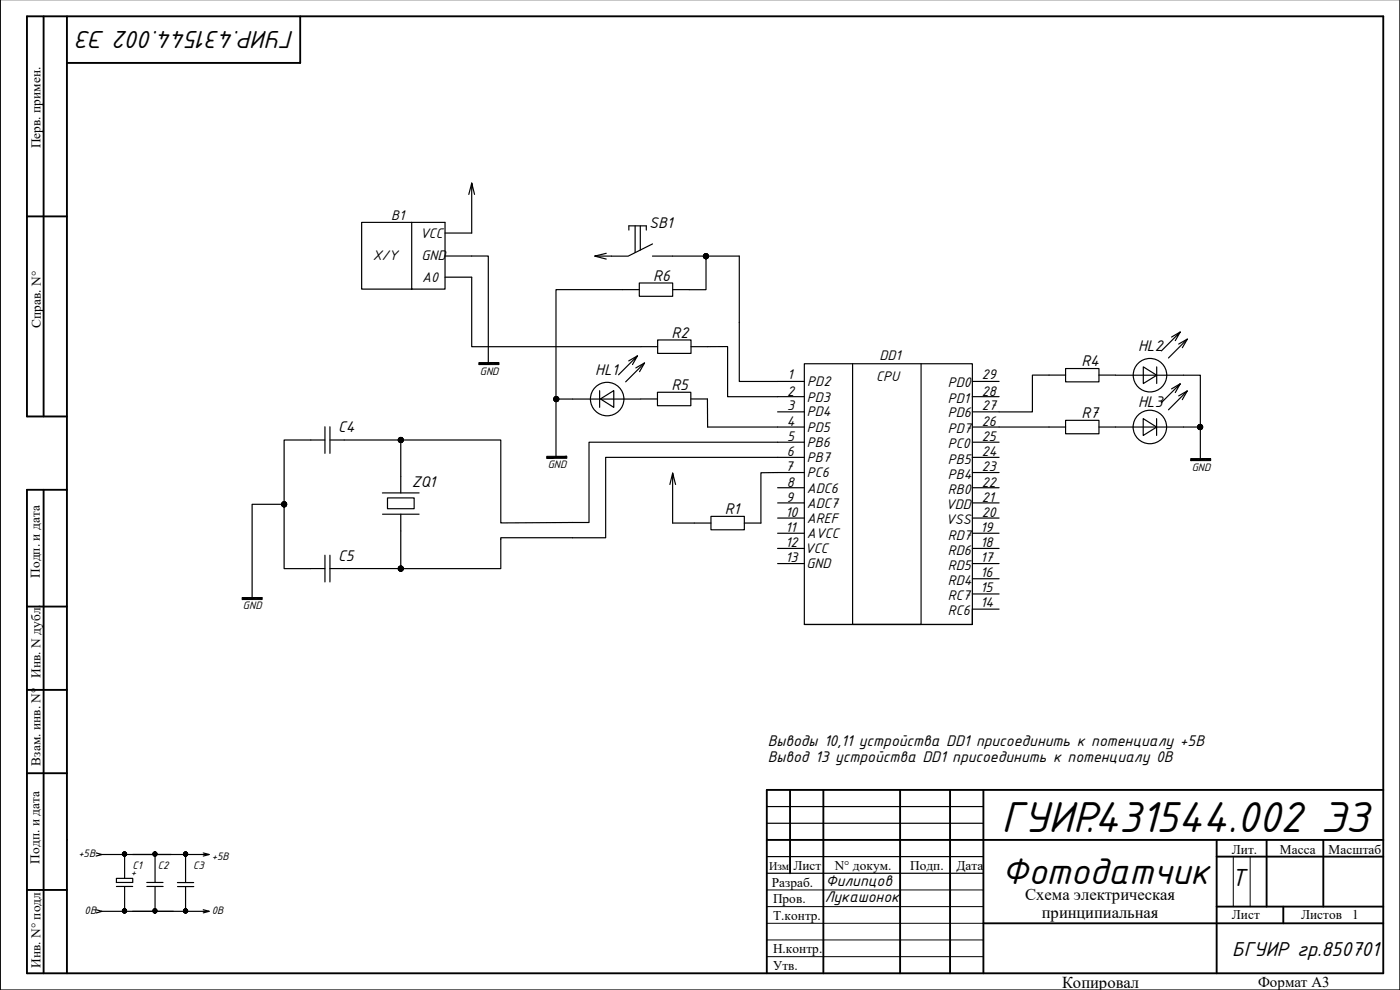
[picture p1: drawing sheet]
<svg xmlns="http://www.w3.org/2000/svg" width="297mm" height="210mm" viewBox="0 0 297 210" stroke-linecap="round" stroke-linejoin="round" font-family="sans-serif">
<g fill="none" stroke="#000" stroke-width=".25">
<path d="M.1 0v209.9h296.9v-209.9M100.1 38.8l-.6 2.4M87.3 47.2h7.1v14.1h-7.1v-14.1h-10.6v14.1h10.6M94.4 54.3h9.2v22.6M94.4 58.8h5.7v14.7h39.4M100.7 41.2l-.6-2.4v10.6h-5.7M128.6 53.7l-2.4 .6 2.4 .6M133.4 48.8v-.9h3.7v.9M134.8 47.9v5.6M135.9 47.9v5.1M138.4 54.3h18.4v26.6h8.2M138.4 51.7l-5.1 2.6h-7.1"/>
<path d="M149.8 54.3v7.1h-7.1M134.2 77.3l1.1-1.8-4.1 4M134.9 78l1.9-1-1.1 1.8M135.3 75.5l-1.9 1M135.6 60h7.1v2.8h-7.1zM135.6 61.4h-17.6v35.4M136.8 77l-4.1 4M139.5 72.1h7.1v2.8h-7.1zM146.6 73.5h7.8v10.6h10.6M170.6 77.1h35.7v55.3h-35.7zM180.9 77.1v55.3h14.5v-55.3M226.1 78.1h7.1v2.9h-7.1z"/>
<path d="M226.1 79.5h-7.1v7.8h-12.7M233.2 79.5h3.5M236.7 79.6h18v17.6M242.6 77.8l2.8 1.8-2.8 1.7zM245.4 77.8v3.5M249.4 72.2l1-1.8-4 4M250.1 72.9l1.8-1-1 1.8M250.4 70.4l-1.8 1.1M251.9 71.9l-4 4M68.9 93.3h-8.6v27.3h8.6M68.9 90.5v5.6M70 93.3h15"/>
<path d="M70 90.5v5.6M85 93.3h21.2v17.6l18.8-.1v-17h40M85 93.3v11.2M127.2 82.8v3.6M127.4 84.6l2.8-1.8v3.6zM139.5 83.2h7.1v2.8h-7.1zM139.5 84.6h-21.5M146.6 84.6h3.5v5.9h20.5M165 97h5.6M165 93.8h5.6M165 87.3h5.6M165 84.1h5.6"/>
<path d="M165 80.9h5.6M165 97h-36.5v17h-7.1M206.3 90.5h19.8M206.3 97h5.7M206.3 93.8h5.7M206.3 84.1h5.7M206.3 80.9h5.7M226.1 89.1h7.1v2.9h-7.1zM233.2 90.5h21.5M242.5 88.8l2.9 1.7-2.9 1.8zM245.4 88.8v3.5M249.4 83.2l1-1.8-4 4"/>
<path d="M250.1 83.9l1.8-1-1.1 1.8M250.4 81.4l-1.8 1.1M251.9 82.9l-4 4M60.3 106.9h-6.8v20M68.9 117.7v5.7M70 117.7v5.7M81.1 104.5h7.8M81.2 109h7.7M82.2 105.6h5.7v2.3h-5.7zM85 109v11.6M121.5 114h-15.3v6.6h-21.2M142.7 100.3l-.6 2.4"/>
<path d="M143.3 102.7l-.6-2.4v10.6h8.1M150.8 109.5h7.1v2.8h-7.1zM165 119.5h5.6M165 116.3h5.6M165 113.1h5.6M165 109.8h5.6M165 106.6h5.6M165 103.4h5.6M165 100.2h5.6M165 100.2h-3.6v10.7h-3.5M206.3 119.5h5.7M206.3 116.3h5.7"/>
<path d="M206.3 113.1h5.7M206.3 109.8h5.7M206.3 106.6h5.7M206.3 103.4h5.7M206.3 100.2h5.7M70 120.6h15M206.3 125.9h5.7M206.3 122.7h5.7M212 129.1h-5.7v3.3h-35.7M162.7 174.5h45.9M162.7 171h45.9M20.4 192.9l1.2 .3-1.2 .4"/>
<path d="M20.4 180.8l1.2 .4-1.2 .3M21.6 193.2h22.8M21.6 181.2h22.8M24.7 187.1h3.4M24.7 187.1v-.9h3.5v.9M24.7 188h3.4M26.4 181.2v5M26.4 188v5.2M31.1 187.1h3.5M31.2 188h3.4M32.9 181.2v5.9M32.9 188v5.2"/>
<path d="M37.6 187.1h3.5M37.7 188h3.4M39.4 181.2v5.9M39.4 188v5.2M43.1 180.8l1.3 .4-1.3 .3M43.1 192.9l1.3 .3-1.3 .4M162.7 185.2h45.9M162.7 181.6h45.9"/>
<circle cx="149.8" cy="54.3" r=".54"/>
<circle cx="244" cy="79.5" r="3.6"/>
<circle cx="85" cy="93.3" r=".55"/>
<circle cx="118" cy="84.6" r=".55"/>
<circle cx="128.8" cy="84.6" r="3.6"/>
<circle cx="244" cy="90.5" r="3.6"/>
<circle cx="254.6" cy="90.5" r=".54"/>
<circle cx="60.3" cy="106.9" r=".54"/>
<circle cx="85" cy="120.5" r=".55"/>
<circle cx="26.4" cy="193.1" r=".44"/>
<circle cx="26.4" cy="181.1" r=".44"/>
<circle cx="32.9" cy="193.1" r=".44"/>
<circle cx="32.9" cy="181.1" r=".44"/>
<circle cx="39.4" cy="193.1" r=".44"/>
<circle cx="39.4" cy="181.1" r=".44"/>
</g>
<g fill="none" stroke="#000" stroke-width=".4">
<path d="M9.2 3.5v84.8M14.2 3.5v202.9M63.7 3.5v9.8h-49.5M5.7 45.9h8.5M14.2 88.3h-8.5v-84.8h287.8v202.9h-287.8v-102.5h8.5M9.2 103.9v102.5M5.7 128.6h8.5M5.7 146.3h8.5M5.7 163.9h8.5M162.7 178.1h130.8M167.6 167.5v17.7M174.7 167.5v38.9"/>
<path d="M191 167.5v38.9M201.6 167.5v38.9M208.6 167.5v38.9M258.1 178.1v28.3M268.7 178.1v14.1M280.8 178.1v14.1M293.5 167.5h-130.8v38.9M5.7 188.7h8.5M208.6 195.8h84.9M258.1 181.6h35.4M258.1 192.2h35.4M272.3 192.2v3.6"/>
</g>
<g fill="none" stroke="#000" stroke-width=".21">
<path d="M149.3 54.2l1 .1zM149.3 54.3h1v.1zM149.3 54.3l1 .1h-1zM149.3 54.4h1zM149.3 54.4l1 .1zM149.3 54.1h1v.2zM149.3 54.1l1 .2h-1zM149.3 54.5h1l-.1 .1zM149.3 54.5l.9 .1h-.9zM149.3 54.1h1zM149.3 54.6h.9zM149.3 54.6l.9 .1z"/>
<path d="M149.4 54l.8 .1zM149.4 54.7h.8zM149.4 54.7l.7 .1zM149.5 53.9h.6zM149.5 53.9l.7 .1zM149.5 53.9l.7 .1h-.8zM149.5 54.8h.6zM149.5 54.8h.5zM149.5 53.9h.5zM149.5 54.8h.4zM149.6 53.8h.3zM149.6 53.8l.4 .1z"/>
<path d="M149.6 54.8h.3zM149.6 54.8l.2 .1zM149.7 53.8h.2zM101.6 76.9h4.3l-4.3 .4zM101.6 77.3l4.3-.4v.4zM84.5 93.3h1.1v.1zM84.5 93.3l1.1 .1h-1.1zM84.5 93.2l1.1 .1zM84.5 93.4h1.1zM84.5 93.4l1.1 .1zM84.5 93.1h1.1v.1zM84.5 93.1l1.1 .1h-1.1z"/>
<path d="M84.5 93.5h1.1zM84.5 93.5l1 .1zM84.6 93l1 .1zM84.6 93.6h.9zM84.6 93.6l.8 .1zM84.7 92.9l.8 .1zM84.7 92.9l.8 .1h-.9zM84.7 93.7h.7zM84.7 93.7h.6zM84.7 92.9h.7zM84.7 93.7l.6 .1zM84.8 92.8h.5z"/>
<path d="M84.8 93.8h.5zM84.8 93.8h.4zM84.8 92.8l.6 .1zM84.9 92.8h.3zM84.9 93.8h.3zM84.9 93.8h.2zM84.9 92.8h.4zM85 92.8h.2zM116 96.7h4.3l-4.3 .5zM116 97.2l4.3-.5v.5zM117.5 84.5l1.1 .1zM117.5 84.6h1.1l-.1 .1z"/>
<path d="M117.5 84.6l1 .1h-1zM117.5 84.7h1zM117.5 84.7l1 .1zM117.5 84.4h1v.1zM117.5 84.4l1 .1h-1zM117.5 84.8h1v.1zM117.5 84.8l1 .1h-.9zM117.6 84.3l.9 .1zM117.6 84.9h.9zM117.6 84.9l.8 .1zM117.6 84.3h.9zM117.6 85h.8z"/>
<path d="M117.6 85l.7 .1zM117.7 84.2h.6zM117.7 84.2l.7 .1zM117.7 84.2l.7 .1h-.8zM117.7 85h.6zM117.7 85l.6 .1zM117.8 84.2h.5zM117.8 84.1l.5 .1zM117.8 85.1h.5zM117.8 85.1h.4zM117.9 84.1h.3zM117.9 84.1l.4 .1z"/>
<path d="M117.9 85.1h.3zM117.9 85.1l.2 .1zM118 84.1h.2zM252.6 97.2h4.3l-4.3 .5zM252.6 97.7l4.3-.5v.5zM254.1 90.5l1.1 .1zM254.1 90.4h1.1v.1zM254.1 90.4l1.1 .1h-1.1zM254.1 90.6h1.1l-.1 .1zM254.1 90.6l1 .1h-1zM254.1 90.3l1.1 .1zM254.1 90.7h1z"/>
<path d="M254.1 90.7l1 .1zM254.2 90.3l.9 .1zM254.2 90.3l.9 .1h-1zM254.2 90.8h.9zM254.2 90.8l.8 .1zM254.2 90.2l.9 .1zM254.2 90.2l.9 .1h-.9zM254.2 90.9h.8zM254.2 90.9l.7 .1zM254.3 90.1h.6zM254.3 90.1l.7 .1zM254.3 91h.6z"/>
<path d="M254.4 90.1h.5zM254.4 91h.5zM254.4 91l.4 .1zM254.5 90h.3zM254.5 90l.4 .1zM254.5 91h.3zM254.5 91l.2 .1zM254.6 90h.2zM59.8 106.8h1v.1zM59.8 106.8l1 .1h-1zM59.8 106.9h1v.1zM59.8 106.9l1 .1h-1z"/>
<path d="M59.8 107h1zM59.8 107l1 .1zM59.8 106.7l1 .1zM59.8 106.7l1 .1h-1zM59.8 107.1h1zM59.8 107.1l.9 .1zM59.8 106.7h1zM59.8 107.2h.9zM59.8 107.2l.9 .1zM59.9 106.6h.8zM59.9 106.6l.8 .1zM59.9 106.6l.8 .1h-.9z"/>
<path d="M59.9 107.3h.8zM59.9 107.3l.7 .1zM60 106.5h.6zM60 106.5l.7 .1zM60 107.3h.6zM60 107.3l.5 .1zM60 106.5h.5zM60 107.4h.5zM60 107.4h.4zM60.1 106.4h.3zM60.1 106.4l.4 .1zM60.1 107.4h.3z"/>
<path d="M60.1 107.4l.2 .1zM60.2 106.4h.2zM51.4 126.7h4.2l-4.2 .4zM51.4 127.1l4.2-.4v.4zM84.5 120.6h1.1v.1zM84.5 120.6l1.1 .1h-1.1zM84.5 120.5h1.1v.1zM84.5 120.5l1.1 .1h-1.1zM84.5 120.7h1.1zM84.5 120.4l1.1 .1zM84.5 120.7l1 .1zM84.6 120.3l1 .1z"/>
<path d="M84.6 120.8h.9zM84.6 120.8l.8 .1zM84.7 120.2l.8 .1zM84.7 120.2l.8 .1h-.9zM84.7 120.9h.7zM84.7 120.9l.6 .1zM84.7 120.1h.7zM84.7 120.1l.7 .1zM84.7 121h.7zM84.7 121h.6zM84.8 120.1h.5zM84.8 121h.5z"/>
<path d="M84.8 121l.4 .1zM84.8 120.1h.6zM84.9 120.1h.3zM84.9 121.1h.3zM84.9 121.1h.2zM84.9 120l.4 .1zM85 120l.2 .1zM26 193.1l.8 .1zM26 181.1l.8 .1zM26 193l.8 .1zM26 193.2h.8zM26 193.2l.8 .1z"/>
<path d="M26 181l.8 .1zM26 181.2h.8zM26 193.3h.8zM26 193.3l.8 .1zM26 180.9l.8 .1zM26 181.2l.8 .1zM26 192.9l.8 .1zM26 193.4h.8zM26 180.8l.8 .1zM26 181.3h.8zM26 181.3l.8 .1zM26.1 192.8l.7 .1z"/>
<path d="M26.1 193.4h.7zM26.1 193.4l.6 .1zM26.1 180.8l.7 .1zM26.1 181.4h.7zM26.1 181.4h.6zM26.1 192.8h.6zM26.1 192.8h.7zM26.1 193.5h.6zM26.1 193.5h.5zM26.1 180.7h.6zM26.1 180.7l.7 .1zM26.1 181.4l.5 .1z"/>
<path d="M26.2 192.7h.4zM26.2 192.7l.5 .1zM26.2 193.5h.4zM26.2 193.5l.3 .1zM26.2 180.7h.4zM26.2 180.7h.5zM26.2 181.4h.4zM26.2 181.4l.3 .1zM26.3 192.7h.2zM26.3 192.7h.3zM26.3 193.5h.2zM26.3 193.5l.2 .1z"/>
<path d="M26.3 180.7h.2zM26.3 180.7h.3zM26.3 181.5h.2zM26.4 180.7h.1zM26.4 192.7h.1zM32.4 193l.9 .1zM32.4 193.1l.9 .1zM32.4 193.2h.9zM32.4 193.2l.9 .1zM32.4 181l.9 .1zM32.4 181.1l.9 .1zM32.4 181.2h.9z"/>
<path d="M32.5 193l.8 .1zM32.5 193.3h.8zM32.5 193.3l.7 .1zM32.5 180.9l.8 .1zM32.5 181.2h.8zM32.5 181.2l.7 .1zM32.5 192.9l.8 .1zM32.5 193.4h.7zM32.5 180.8l.8 .1zM32.5 181.3h.7zM32.5 181.3l.7 .1zM32.6 192.8l.6 .1z"/>
<path d="M32.6 193.4h.6zM32.6 193.4l.5 .1zM32.6 180.8h.6zM32.6 180.8l.6 .1zM32.6 181.4h.6zM32.6 181.4h.5zM32.6 192.8h.5zM32.6 192.8h.6zM32.6 193.5h.5zM32.6 180.7h.5zM32.6 180.7l.6 .1zM32.6 181.4l.5 .1z"/>
<path d="M32.7 192.7h.4zM32.7 192.7l.4 .1zM32.7 193.5h.4zM32.7 193.5l.3 .1zM32.7 180.7h.4zM32.7 181.4h.4zM32.7 181.4l.3 .1zM32.8 192.7h.2zM32.8 192.7h.3zM32.8 193.5h.2zM32.8 193.5l.1 .1zM32.8 180.7h.2z"/>
<path d="M32.8 180.7h.3zM32.8 181.5h.2zM32.8 181.5h.1zM38.9 193.1l.9 .1zM38.9 181.1l.9 .1zM38.9 193l.9 .1zM38.9 193.2h.9zM38.9 193.2l.9 .1zM38.9 181l.9 .1zM38.9 181.2h.9v.1zM38.9 181.2l.9 .1h-.8zM39 193l.8 .1z"/>
<path d="M39 193.3h.8zM39 193.3l.7 .1zM39 180.9l.8 .1zM39 181.2h.8zM39 181.2l.7 .1zM39 192.9l.8 .1zM39 193.4h.7zM39 180.9h.8zM39 181.3h.7zM39 181.3l.7 .1zM39.1 192.8h.6zM39.1 192.8l.6 .1z"/>
<path d="M39.1 193.4h.6zM39.1 193.4l.5 .1zM39.1 180.8l.6 .1zM39.1 181.4h.6zM39.1 181.4h.5zM39.1 192.8h.5zM39.1 193.5h.5zM39.1 180.7h.5zM39.1 180.7l.6 .1zM39.1 181.4l.5 .1zM39.2 192.8h.4zM39.2 193.5h.4z"/>
<path d="M39.2 193.5l.3 .1zM39.2 180.7h.4zM39.2 181.5h.4zM39.2 181.5h.3zM39.3 192.7h.2zM39.3 192.7l.3 .1zM39.3 193.5h.2zM39.3 193.5l.1 .1zM39.3 180.7h.2zM39.3 180.7h.3zM39.3 181.5h.2zM39.3 181.5h.1z"/>
<path d="M162.7 195.8h45.9M162.7 192.2h45.9M162.7 199.3h45.9M162.7 188.7h45.9M261.7 181.8v10.4M265.2 181.8v10.4M162.7 202.8h45.9"/>
</g>
<g fill="#000">
<path d="M149.7 53.8h.2zM149.6 53.8h.3z" fill-rule="evenodd"/>
<path d="M149.6 53.8l.4 .1zM149.5 53.9h.5z" fill-rule="evenodd"/>
<path d="M149.6 54.8h.3zM149.6 54.8l.2 .1z" fill-rule="evenodd"/>
<path d="M149.5 53.9h.6zM149.5 53.9h.6z" fill-rule="evenodd"/>
<path d="M149.5 54.8h.5zM149.5 54.8h.4z" fill-rule="evenodd"/>
<path d="M149.5 53.9l.7 .1zM149.5 53.9l.7 .1h-.8z" fill-rule="evenodd"/>
<path d="M149.5 54.8h.6zM149.5 54.8h.5z" fill-rule="evenodd"/>
<path d="M149.4 54l.8 .1zM149.4 54l.8 .1z" fill-rule="evenodd"/>
<path d="M149.4 54.7h.8zM149.4 54.7l.7 .1z" fill-rule="evenodd"/>
<path d="M149.3 54.1h1zM149.3 54.1h1z" fill-rule="evenodd"/>
<path d="M149.3 54.6h.9zM149.3 54.6l.9 .1z" fill-rule="evenodd"/>
<path d="M149.3 54.1l1 .2v-.2zM149.3 54.1l1 .2h-1z" fill-rule="evenodd"/>
<path d="M149.3 54.5l.9 .1 .1-.1zM149.3 54.5l.9 .1h-.9z" fill-rule="evenodd"/>
<path d="M149.3 54.2l1 .1zM149.3 54.2l1 .1z" fill-rule="evenodd"/>
<path d="M149.3 54.3l1 .1v-.1zM149.3 54.3l1 .1h-1z" fill-rule="evenodd"/>
<path d="M149.3 54.4h1zM149.3 54.4l1 .1z" fill-rule="evenodd"/>
<path d="M101.6 76.9v.4l4.3-.4zM101.6 77.3l4.3-.4v.4z" fill-rule="evenodd"/>
<path d="M85 92.8h.2zM84.9 92.8h.3z" fill-rule="evenodd"/>
<path d="M84.9 92.8h.4zM84.8 92.8h.5z" fill-rule="evenodd"/>
<path d="M84.9 93.8h.3zM84.9 93.8h.2z" fill-rule="evenodd"/>
<path d="M84.8 92.8l.6 .1zM84.7 92.9h.7z" fill-rule="evenodd"/>
<path d="M84.8 93.8h.5zM84.8 93.8h.4z" fill-rule="evenodd"/>
<path d="M84.7 92.9h.7zM84.7 92.9h.7z" fill-rule="evenodd"/>
<path d="M84.7 93.7h.7zM84.7 93.7l.6 .1z" fill-rule="evenodd"/>
<path d="M84.7 92.9l.8 .1zM84.7 92.9l.8 .1h-.9z" fill-rule="evenodd"/>
<path d="M84.7 93.7h.7zM84.7 93.7h.6z" fill-rule="evenodd"/>
<path d="M84.6 93l1 .1zM84.6 93l1 .1z" fill-rule="evenodd"/>
<path d="M84.6 93.6h.9zM84.6 93.6l.8 .1z" fill-rule="evenodd"/>
<path d="M84.5 93.1l1.1 .1v-.1zM84.5 93.1l1.1 .1h-1.1z" fill-rule="evenodd"/>
<path d="M84.5 93.5h1.1zM84.5 93.5l1 .1z" fill-rule="evenodd"/>
<path d="M84.5 93.2l1.1 .1zM84.5 93.2l1.1 .1z" fill-rule="evenodd"/>
<path d="M84.5 93.3l1.1 .1v-.1zM84.5 93.3l1.1 .1h-1.1z" fill-rule="evenodd"/>
<path d="M84.5 93.4h1.1zM84.5 93.4l1.1 .1z" fill-rule="evenodd"/>
<path d="M116 96.7v.5l4.3-.5zM116 97.2l4.3-.5v.5z" fill-rule="evenodd"/>
<path d="M118 84.1h.2zM117.9 84.1h.3z" fill-rule="evenodd"/>
<path d="M117.9 84.1l.4 .1zM117.8 84.2h.5z" fill-rule="evenodd"/>
<path d="M117.9 85.1h.3zM117.9 85.1l.2 .1z" fill-rule="evenodd"/>
<path d="M117.8 84.1l.5 .1zM117.7 84.2h.6z" fill-rule="evenodd"/>
<path d="M117.8 85.1h.5zM117.8 85.1h.4z" fill-rule="evenodd"/>
<path d="M117.7 84.2l.7 .1zM117.7 84.2l.7 .1h-.8z" fill-rule="evenodd"/>
<path d="M117.7 85h.6zM117.7 85l.6 .1z" fill-rule="evenodd"/>
<path d="M117.6 84.3h.9zM117.6 84.3h.9z" fill-rule="evenodd"/>
<path d="M117.6 85h.8zM117.6 85l.7 .1z" fill-rule="evenodd"/>
<path d="M117.6 84.3l.9 .1zM117.6 84.3l.9 .1z" fill-rule="evenodd"/>
<path d="M117.6 84.9h.9zM117.6 84.9l.8 .1z" fill-rule="evenodd"/>
<path d="M117.5 84.4l1 .1v-.1zM117.5 84.4l1 .1h-1z" fill-rule="evenodd"/>
<path d="M117.5 84.8l1 .1v-.1zM117.5 84.8l1 .1h-.9z" fill-rule="evenodd"/>
<path d="M117.5 84.5l1.1 .1zM117.5 84.5l1.1 .1z" fill-rule="evenodd"/>
<path d="M117.5 84.7h1zM117.5 84.7l1 .1z" fill-rule="evenodd"/>
<path d="M117.5 84.6l1 .1 .1-.1zM117.5 84.6l1 .1h-1z" fill-rule="evenodd"/>
<path d="M252.6 97.2v.5l4.3-.5zM252.6 97.7l4.3-.5v.5z" fill-rule="evenodd"/>
<path d="M254.6 90h.2zM254.5 90h.3z" fill-rule="evenodd"/>
<path d="M254.5 90l.4 .1zM254.4 90.1h.5z" fill-rule="evenodd"/>
<path d="M254.5 91h.3zM254.5 91l.2 .1z" fill-rule="evenodd"/>
<path d="M254.4 90.1h.5zM254.3 90.1h.6z" fill-rule="evenodd"/>
<path d="M254.4 91h.5zM254.4 91l.4 .1z" fill-rule="evenodd"/>
<path d="M254.3 90.1l.7 .1zM254.3 90.1l.7 .1z" fill-rule="evenodd"/>
<path d="M254.3 91h.6zM254.3 91h.6z" fill-rule="evenodd"/>
<path d="M254.2 90.2l.9 .1zM254.2 90.2l.9 .1h-.9z" fill-rule="evenodd"/>
<path d="M254.2 90.9h.8zM254.2 90.9l.7 .1z" fill-rule="evenodd"/>
<path d="M254.2 90.3l.9 .1zM254.2 90.3l.9 .1h-1z" fill-rule="evenodd"/>
<path d="M254.2 90.8h.9zM254.2 90.8l.8 .1z" fill-rule="evenodd"/>
<path d="M254.1 90.3l1.1 .1zM254.1 90.3l1.1 .1z" fill-rule="evenodd"/>
<path d="M254.1 90.7h1zM254.1 90.7l1 .1z" fill-rule="evenodd"/>
<path d="M254.1 90.4l1.1 .1v-.1zM254.1 90.4l1.1 .1h-1.1z" fill-rule="evenodd"/>
<path d="M254.1 90.5l1.1 .1zM254.1 90.5l1.1 .1z" fill-rule="evenodd"/>
<path d="M254.1 90.6l1 .1 .1-.1zM254.1 90.6l1 .1h-1z" fill-rule="evenodd"/>
<path d="M60.2 106.4h.2zM60.1 106.4h.3z" fill-rule="evenodd"/>
<path d="M60.1 106.4l.4 .1zM60 106.5h.5z" fill-rule="evenodd"/>
<path d="M60.1 107.4h.3zM60.1 107.4l.2 .1z" fill-rule="evenodd"/>
<path d="M60 106.5h.6zM60 106.5h.6z" fill-rule="evenodd"/>
<path d="M60 107.4h.5zM60 107.4h.4z" fill-rule="evenodd"/>
<path d="M60 106.5l.7 .1zM59.9 106.6h.8z" fill-rule="evenodd"/>
<path d="M60 107.3h.6zM60 107.3l.5 .1z" fill-rule="evenodd"/>
<path d="M59.9 106.6l.8 .1zM59.9 106.6l.8 .1h-.9z" fill-rule="evenodd"/>
<path d="M59.9 107.3h.8zM59.9 107.3l.7 .1z" fill-rule="evenodd"/>
<path d="M59.8 106.7h1zM59.8 106.7h1z" fill-rule="evenodd"/>
<path d="M59.8 107.2h.9zM59.8 107.2l.9 .1z" fill-rule="evenodd"/>
<path d="M59.8 106.7l1 .1zM59.8 106.7l1 .1h-1z" fill-rule="evenodd"/>
<path d="M59.8 107.1h1zM59.8 107.1l.9 .1z" fill-rule="evenodd"/>
<path d="M59.8 106.8l1 .1v-.1zM59.8 106.8l1 .1h-1z" fill-rule="evenodd"/>
<path d="M59.8 106.9l1 .1v-.1zM59.8 106.9l1 .1h-1z" fill-rule="evenodd"/>
<path d="M59.8 107h1zM59.8 107l1 .1z" fill-rule="evenodd"/>
<path d="M51.4 126.7v.4l4.2-.4zM51.4 127.1l4.2-.4v.4z" fill-rule="evenodd"/>
<path d="M85 120l.2 .1zM84.9 120.1h.3z" fill-rule="evenodd"/>
<path d="M84.9 120l.4 .1zM84.8 120.1h.5z" fill-rule="evenodd"/>
<path d="M84.9 121.1h.3zM84.9 121.1h.2z" fill-rule="evenodd"/>
<path d="M84.8 120.1h.6zM84.7 120.1h.7z" fill-rule="evenodd"/>
<path d="M84.8 121h.5zM84.8 121l.4 .1z" fill-rule="evenodd"/>
<path d="M84.7 120.1l.7 .1zM84.7 120.1l.7 .1z" fill-rule="evenodd"/>
<path d="M84.7 121h.7zM84.7 121h.6z" fill-rule="evenodd"/>
<path d="M84.7 120.2l.8 .1zM84.7 120.2l.8 .1h-.9z" fill-rule="evenodd"/>
<path d="M84.7 120.9h.7zM84.7 120.9l.6 .1z" fill-rule="evenodd"/>
<path d="M84.6 120.3l1 .1zM84.6 120.3l1 .1z" fill-rule="evenodd"/>
<path d="M84.6 120.8h.9zM84.6 120.8l.8 .1z" fill-rule="evenodd"/>
<path d="M84.5 120.4l1.1 .1zM84.5 120.4l1.1 .1z" fill-rule="evenodd"/>
<path d="M84.5 120.7h1.1zM84.5 120.7l1 .1z" fill-rule="evenodd"/>
<path d="M84.5 120.5l1.1 .1v-.1zM84.5 120.5l1.1 .1h-1.1z" fill-rule="evenodd"/>
<path d="M84.5 120.6l1.1 .1v-.1zM84.5 120.6l1.1 .1h-1.1z" fill-rule="evenodd"/>
<path d="M84.5 120.7h1.1zM84.5 120.7h1.1z" fill-rule="evenodd"/>
<path d="M26.4 180.7h.1zM26.3 180.7h.2z" fill-rule="evenodd"/>
<path d="M26.4 192.7h.1zM26.3 192.7h.2z" fill-rule="evenodd"/>
<path d="M26.3 181.5h.2zM26.3 181.5h.2z" fill-rule="evenodd"/>
<path d="M26.3 192.7h.3zM26.2 192.7h.4z" fill-rule="evenodd"/>
<path d="M26.3 193.5h.2zM26.3 193.5l.2 .1z" fill-rule="evenodd"/>
<path d="M26.3 180.7h.3zM26.2 180.7h.4z" fill-rule="evenodd"/>
<path d="M26.2 192.7l.5 .1zM26.1 192.8h.6z" fill-rule="evenodd"/>
<path d="M26.2 193.5h.4zM26.2 193.5l.3 .1z" fill-rule="evenodd"/>
<path d="M26.2 180.7h.5zM26.1 180.7h.6z" fill-rule="evenodd"/>
<path d="M26.2 181.4h.4zM26.2 181.4l.3 .1z" fill-rule="evenodd"/>
<path d="M26.1 192.8h.7zM26.1 192.8h.7z" fill-rule="evenodd"/>
<path d="M26.1 193.5h.6zM26.1 193.5h.5z" fill-rule="evenodd"/>
<path d="M26.1 180.7l.7 .1zM26.1 180.7l.7 .1z" fill-rule="evenodd"/>
<path d="M26.1 181.4h.6zM26.1 181.4l.5 .1z" fill-rule="evenodd"/>
<path d="M26.1 192.8l.7 .1zM26.1 192.8l.7 .1z" fill-rule="evenodd"/>
<path d="M26.1 193.4h.7zM26.1 193.4l.6 .1z" fill-rule="evenodd"/>
<path d="M26.1 180.8l.7 .1zM26.1 180.8l.7 .1z" fill-rule="evenodd"/>
<path d="M26.1 181.4h.7zM26.1 181.4h.6z" fill-rule="evenodd"/>
<path d="M26 192.9l.8 .1zM26 192.9l.8 .1z" fill-rule="evenodd"/>
<path d="M26 180.8l.8 .1zM26 180.8l.8 .1z" fill-rule="evenodd"/>
<path d="M26 193.4h.8zM26 193.4h.8z" fill-rule="evenodd"/>
<path d="M26 181.3h.8zM26 181.3l.8 .1z" fill-rule="evenodd"/>
<path d="M26 193l.8 .1zM26 193l.8 .1z" fill-rule="evenodd"/>
<path d="M26 193.3h.8zM26 193.3l.8 .1z" fill-rule="evenodd"/>
<path d="M26 180.9l.8 .1zM26 180.9l.8 .1z" fill-rule="evenodd"/>
<path d="M26 181.2h.8zM26 181.2l.8 .1z" fill-rule="evenodd"/>
<path d="M26 193l.8 .1zM26 193l.8 .1z" fill-rule="evenodd"/>
<path d="M26 193.1l.8 .1zM26 193.1l.8 .1z" fill-rule="evenodd"/>
<path d="M26 193.2h.8zM26 193.2l.8 .1z" fill-rule="evenodd"/>
<path d="M26 181l.8 .1zM26 181l.8 .1z" fill-rule="evenodd"/>
<path d="M26 181.1l.8 .1zM26 181.1l.8 .1z" fill-rule="evenodd"/>
<path d="M26 181.2h.8zM26 181.2h.8z" fill-rule="evenodd"/>
<path d="M32.8 180.7h.2zM32.8 180.7h.2z" fill-rule="evenodd"/>
<path d="M32.8 192.7h.2zM32.8 192.7h.2z" fill-rule="evenodd"/>
<path d="M32.8 181.5h.2zM32.8 181.5h.1z" fill-rule="evenodd"/>
<path d="M32.8 192.7h.3zM32.7 192.7h.4z" fill-rule="evenodd"/>
<path d="M32.8 193.5h.2zM32.8 193.5l.1 .1z" fill-rule="evenodd"/>
<path d="M32.8 180.7h.3zM32.7 180.7h.4z" fill-rule="evenodd"/>
<path d="M32.7 192.7l.4 .1zM32.6 192.8h.5z" fill-rule="evenodd"/>
<path d="M32.7 193.5h.4zM32.7 193.5l.3 .1z" fill-rule="evenodd"/>
<path d="M32.7 180.7h.4zM32.6 180.7h.5z" fill-rule="evenodd"/>
<path d="M32.7 181.4h.4zM32.7 181.4l.3 .1z" fill-rule="evenodd"/>
<path d="M32.6 192.8h.6zM32.6 192.8h.6z" fill-rule="evenodd"/>
<path d="M32.6 193.5h.5zM32.6 193.5h.5z" fill-rule="evenodd"/>
<path d="M32.6 180.7l.6 .1zM32.6 180.8h.6z" fill-rule="evenodd"/>
<path d="M32.6 181.4h.5zM32.6 181.4l.5 .1z" fill-rule="evenodd"/>
<path d="M32.6 192.8l.6 .1zM32.6 192.8l.6 .1z" fill-rule="evenodd"/>
<path d="M32.6 193.4h.6zM32.6 193.4l.5 .1z" fill-rule="evenodd"/>
<path d="M32.6 180.8l.6 .1zM32.6 180.8l.6 .1z" fill-rule="evenodd"/>
<path d="M32.6 181.4h.6zM32.6 181.4h.5z" fill-rule="evenodd"/>
<path d="M32.5 192.9l.8 .1zM32.5 192.9l.8 .1z" fill-rule="evenodd"/>
<path d="M32.5 193.4h.7zM32.5 193.4h.7z" fill-rule="evenodd"/>
<path d="M32.5 180.8l.8 .1zM32.5 180.8l.8 .1z" fill-rule="evenodd"/>
<path d="M32.5 181.3h.7zM32.5 181.3l.7 .1z" fill-rule="evenodd"/>
<path d="M32.5 193l.8 .1zM32.5 193l.8 .1z" fill-rule="evenodd"/>
<path d="M32.5 193.3h.8zM32.5 193.3l.7 .1z" fill-rule="evenodd"/>
<path d="M32.5 180.9l.8 .1zM32.5 180.9l.8 .1z" fill-rule="evenodd"/>
<path d="M32.5 181.2h.8zM32.5 181.2l.7 .1z" fill-rule="evenodd"/>
<path d="M32.4 193l.9 .1zM32.4 193l.9 .1z" fill-rule="evenodd"/>
<path d="M32.4 193.1l.9 .1zM32.4 193.1l.9 .1z" fill-rule="evenodd"/>
<path d="M32.4 193.2h.9zM32.4 193.2l.9 .1z" fill-rule="evenodd"/>
<path d="M32.4 181l.9 .1zM32.4 181l.9 .1z" fill-rule="evenodd"/>
<path d="M32.4 181.1l.9 .1zM32.4 181.1l.9 .1z" fill-rule="evenodd"/>
<path d="M32.4 181.2h.9zM32.4 181.2h.9z" fill-rule="evenodd"/>
<path d="M39.3 192.7h.2zM39.3 192.7h.2z" fill-rule="evenodd"/>
<path d="M39.3 180.7h.2zM39.3 180.7h.2z" fill-rule="evenodd"/>
<path d="M39.3 192.7l.3 .1zM39.2 192.8h.4z" fill-rule="evenodd"/>
<path d="M39.3 193.5h.2zM39.3 193.5l.1 .1z" fill-rule="evenodd"/>
<path d="M39.3 180.7h.3zM39.2 180.7h.4z" fill-rule="evenodd"/>
<path d="M39.3 181.5h.2zM39.3 181.5h.1z" fill-rule="evenodd"/>
<path d="M39.2 192.8h.4zM39.1 192.8h.5z" fill-rule="evenodd"/>
<path d="M39.2 193.5h.4zM39.2 193.5l.3 .1z" fill-rule="evenodd"/>
<path d="M39.2 180.7h.4zM39.1 180.7h.5z" fill-rule="evenodd"/>
<path d="M39.2 181.5h.4zM39.2 181.5h.3z" fill-rule="evenodd"/>
<path d="M39.1 192.8h.6zM39.1 192.8h.6z" fill-rule="evenodd"/>
<path d="M39.1 193.5h.5zM39.1 193.5h.5z" fill-rule="evenodd"/>
<path d="M39.1 180.7l.6 .1zM39.1 180.7l.6 .1z" fill-rule="evenodd"/>
<path d="M39.1 181.4h.5zM39.1 181.4l.5 .1z" fill-rule="evenodd"/>
<path d="M39.1 192.8l.6 .1zM39.1 192.8l.6 .1z" fill-rule="evenodd"/>
<path d="M39.1 193.4h.6zM39.1 193.4l.5 .1z" fill-rule="evenodd"/>
<path d="M39.1 180.8l.6 .1zM39.1 180.8l.6 .1z" fill-rule="evenodd"/>
<path d="M39.1 181.4h.6zM39.1 181.4h.5z" fill-rule="evenodd"/>
<path d="M39 192.9l.8 .1zM39 192.9l.8 .1z" fill-rule="evenodd"/>
<path d="M39 193.4h.7zM39 193.4h.7z" fill-rule="evenodd"/>
<path d="M39 180.9h.8zM39 180.9h.8z" fill-rule="evenodd"/>
<path d="M39 181.3h.7zM39 181.3l.7 .1z" fill-rule="evenodd"/>
<path d="M39 193l.8 .1zM39 193l.8 .1z" fill-rule="evenodd"/>
<path d="M39 193.3h.8zM39 193.3l.7 .1z" fill-rule="evenodd"/>
<path d="M39 180.9l.8 .1zM39 180.9l.8 .1z" fill-rule="evenodd"/>
<path d="M39 181.2h.8zM39 181.2l.7 .1z" fill-rule="evenodd"/>
<path d="M38.9 193l.9 .1zM38.9 193l.9 .1z" fill-rule="evenodd"/>
<path d="M38.9 193.1l.9 .1zM38.9 193.1l.9 .1z" fill-rule="evenodd"/>
<path d="M38.9 193.2h.9zM38.9 193.2l.9 .1z" fill-rule="evenodd"/>
<path d="M38.9 181l.9 .1zM38.9 181l.9 .1z" fill-rule="evenodd"/>
<path d="M38.9 181.1l.9 .1zM38.9 181.1l.9 .1z" fill-rule="evenodd"/>
<path d="M38.9 181.2l.9 .1v-.1zM38.9 181.2l.9 .1h-.8z" fill-rule="evenodd"/>
</g>
<text font-size="9.9" x="212.5" y="176.5">ГУИР.431544.002 ЭЗ</text>
<text font-size="8.5" x="212.5" y="187.3">Фотодатчик</text>
<g font-size="5.6">
<text x="62.4" y="6.6" transform="rotate(-180 62.4 6.6)">ГУИР.431544.002 ЭЗ</text>
<text x="261.2" y="187.8">Т</text>
</g>
<text font-size="4.6" x="261.4" y="202.6">БГУИР гр.850701</text>
<g font-size="3.5">
<text x="137.8" y="48.3">SB1</text>
<text x="138.6" y="59.6">R6</text>
<text x="142.5" y="71.6">R2</text>
<text x="229.5" y="77.6">R4</text>
<text x="241.5" y="74.4">HL2</text>
<text x="126.3" y="79.5">HL1</text>
<text x="142.4" y="82.7">R5</text>
<text x="229.4" y="88.6">R7</text>
<text x="241.5" y="86.2">HL3</text>
<text x="71.7" y="91.7">C4</text>
<text x="87.4" y="103.2">ZQ1</text>
<text x="153.8" y="109">R1</text>
<text x="71.7" y="119">C5</text>
<text x="162.9" y="158.1">Выводы 10,11 устройства DD1 присоединить к потенциалу +5В</text>
<text x="162.9" y="161.6">Вывод 13 устройства DD1 присоединить к потенциалу 0В</text>
<text x="175" y="191.3">Лукашонок</text>
<text x="175.2" y="187.8">Филипцов</text>
<text x="217.5" y="190.9">Схема электрическая</text>
<text x="221" y="194.7">принципиальная</text>
<text x="225.3" y="209.4">Копировал</text>
</g>
<g font-size="3.2">
<text x="83" y="46.6">В1</text>
<text x="89.1" y="50.5">VCC</text>
<text x="79.1" y="55.1">X/Y</text>
<text x="89.5" y="55.2">GND</text>
<text x="89.5" y="59.8">A0</text>
<text x="186.6" y="76.3">DD1</text>
<text x="167" y="83.9">2</text>
<text x="167.1" y="80.4">1</text>
<text x="171.3" y="81.9">PD2</text>
<text x="185.9" y="80.7">CPU</text>
<text x="201.1" y="82">PD0</text>
<text x="208.3" y="80.3">29</text>
<text x="208.3" y="83.9">28</text>
<text x="167" y="86.9">3</text>
<text x="171.2" y="85.2">PD3</text>
<text x="171.2" y="88.2">PD4</text>
<text x="201.1" y="85.5">PD1</text>
<text x="201.1" y="88.5">PD6</text>
<text x="208.3" y="86.9">27</text>
<text x="166.9" y="90.2">4</text>
<text x="167" y="93.5">5</text>
<text x="171.2" y="91.6">PD5</text>
<text x="171.2" y="94.8">PB6</text>
<text x="201.1" y="91.9">PD7</text>
<text x="201.1" y="95.1">PC0</text>
<text x="208.3" y="90.2">26</text>
<text x="208.3" y="93.5">25</text>
<text x="166.7" y="99.9">7</text>
<text x="166.9" y="96.7">6</text>
<text x="171.2" y="98">PB7</text>
<text x="171.2" y="101.2">PC6</text>
<text x="201.1" y="98.3">PB5</text>
<text x="201.1" y="101.5">PB4</text>
<text x="208.3" y="96.7">24</text>
<text x="208.3" y="99.9">23</text>
<text x="166.8" y="106.3">9</text>
<text x="166.9" y="103.2">8</text>
<text x="171.2" y="104.5">ADC6</text>
<text x="171.2" y="107.6">ADC7</text>
<text x="200.7" y="108">VDD</text>
<text x="201.1" y="104.8">RB0</text>
<text x="208.3" y="103.2">22</text>
<text x="208.3" y="106.3">21</text>
<text x="166.7" y="109.5">10</text>
<text x="166.7" y="112.8">11</text>
<text x="171.2" y="110.8">AREF</text>
<text x="200.7" y="111.2">VSS</text>
<text x="208" y="112.8">19</text>
<text x="208.3" y="109.5">20</text>
<text x="166.7" y="116">12</text>
<text x="166.7" y="119.1">13</text>
<text x="170.8" y="117.3">VCC</text>
<text x="171.2" y="114.1">AVCC</text>
<text x="201.1" y="114.4">RD7</text>
<text x="201.1" y="117.6">RD6</text>
<text x="208" y="116">18</text>
<text x="208" y="119.1">17</text>
<text x="171.1" y="120.4">GND</text>
<text x="201.1" y="120.8">RD5</text>
<text x="201.1" y="123.9">RD4</text>
<text x="208" y="122.3">16</text>
<text x="208" y="125.5">15</text>
<text x="201.1" y="127.1">RC7</text>
<text x="201.1" y="130.4">RC6</text>
<text x="208" y="128.7">14</text>
<text x="267" y="209.3">Формат А3</text>
</g>
<g font-size="2.8">
<text x="8.6" y="31.5" transform="rotate(-90 8.6 31.5)">Перв. примен.</text>
<text x="8.7" y="69.6" transform="rotate(-90 8.7 69.6)">Справ. N°</text>
<text x="8.5" y="122.5" transform="rotate(-90 8.5 122.5)">Подп. и дата</text>
<text x="8.6" y="143.7" transform="rotate(-90 8.6 143.7)">Инв. N дубл.</text>
<text x="8.6" y="162.4" transform="rotate(-90 8.6 162.4)">Взам. инв. N°</text>
<text x="8.4" y="183.1" transform="rotate(-90 8.4 183.1)">Подп. и дата</text>
<text x="168.4" y="184.5">Лист</text>
<text x="177.1" y="184.4">N° докум.</text>
<text x="193.1" y="184.4">Подп.</text>
<text x="202.9" y="184.4">Дата</text>
<text x="261.4" y="181.1">Лит.</text>
<text x="271.6" y="181.1">Масса</text>
<text x="281.9" y="181.1">Масштаб</text>
<text x="163.8" y="188">Разраб.</text>
<text x="164" y="191.3">Пров.</text>
<text x="164" y="195.1">Т.контр.</text>
<text x="261.4" y="194.9">Лист</text>
<text x="276.1" y="194.9">Листов</text>
<text x="286.9" y="194.9">1</text>
<text x="164" y="202">Н.контр.</text>
<text x="8.6" y="205.3" transform="rotate(-90 8.6 205.3)">Инв. N° подл.</text>
<text x="164" y="205.6">Утв.</text>
</g>
<g font-size="2.5">
<text x="101.8" y="79.4">GND</text>
<text x="116.2" y="99.3">GND</text>
<text x="252.8" y="99.8">GND</text>
<text x="51.5" y="129.2">GND</text>
<text x="16.6" y="181.8">+5B</text>
<text x="27.8" y="185.7">+</text>
<text x="28.1" y="184.3">C1</text>
<text x="33.5" y="184.3">C2</text>
<text x="41" y="184.3">C3</text>
<text x="44.9" y="182.2">+5B</text>
<text x="163.2" y="184.4">Изм</text>
<text x="18" y="193.9">0B</text>
<text x="44.9" y="193.9">0B</text>
</g>
</svg>
